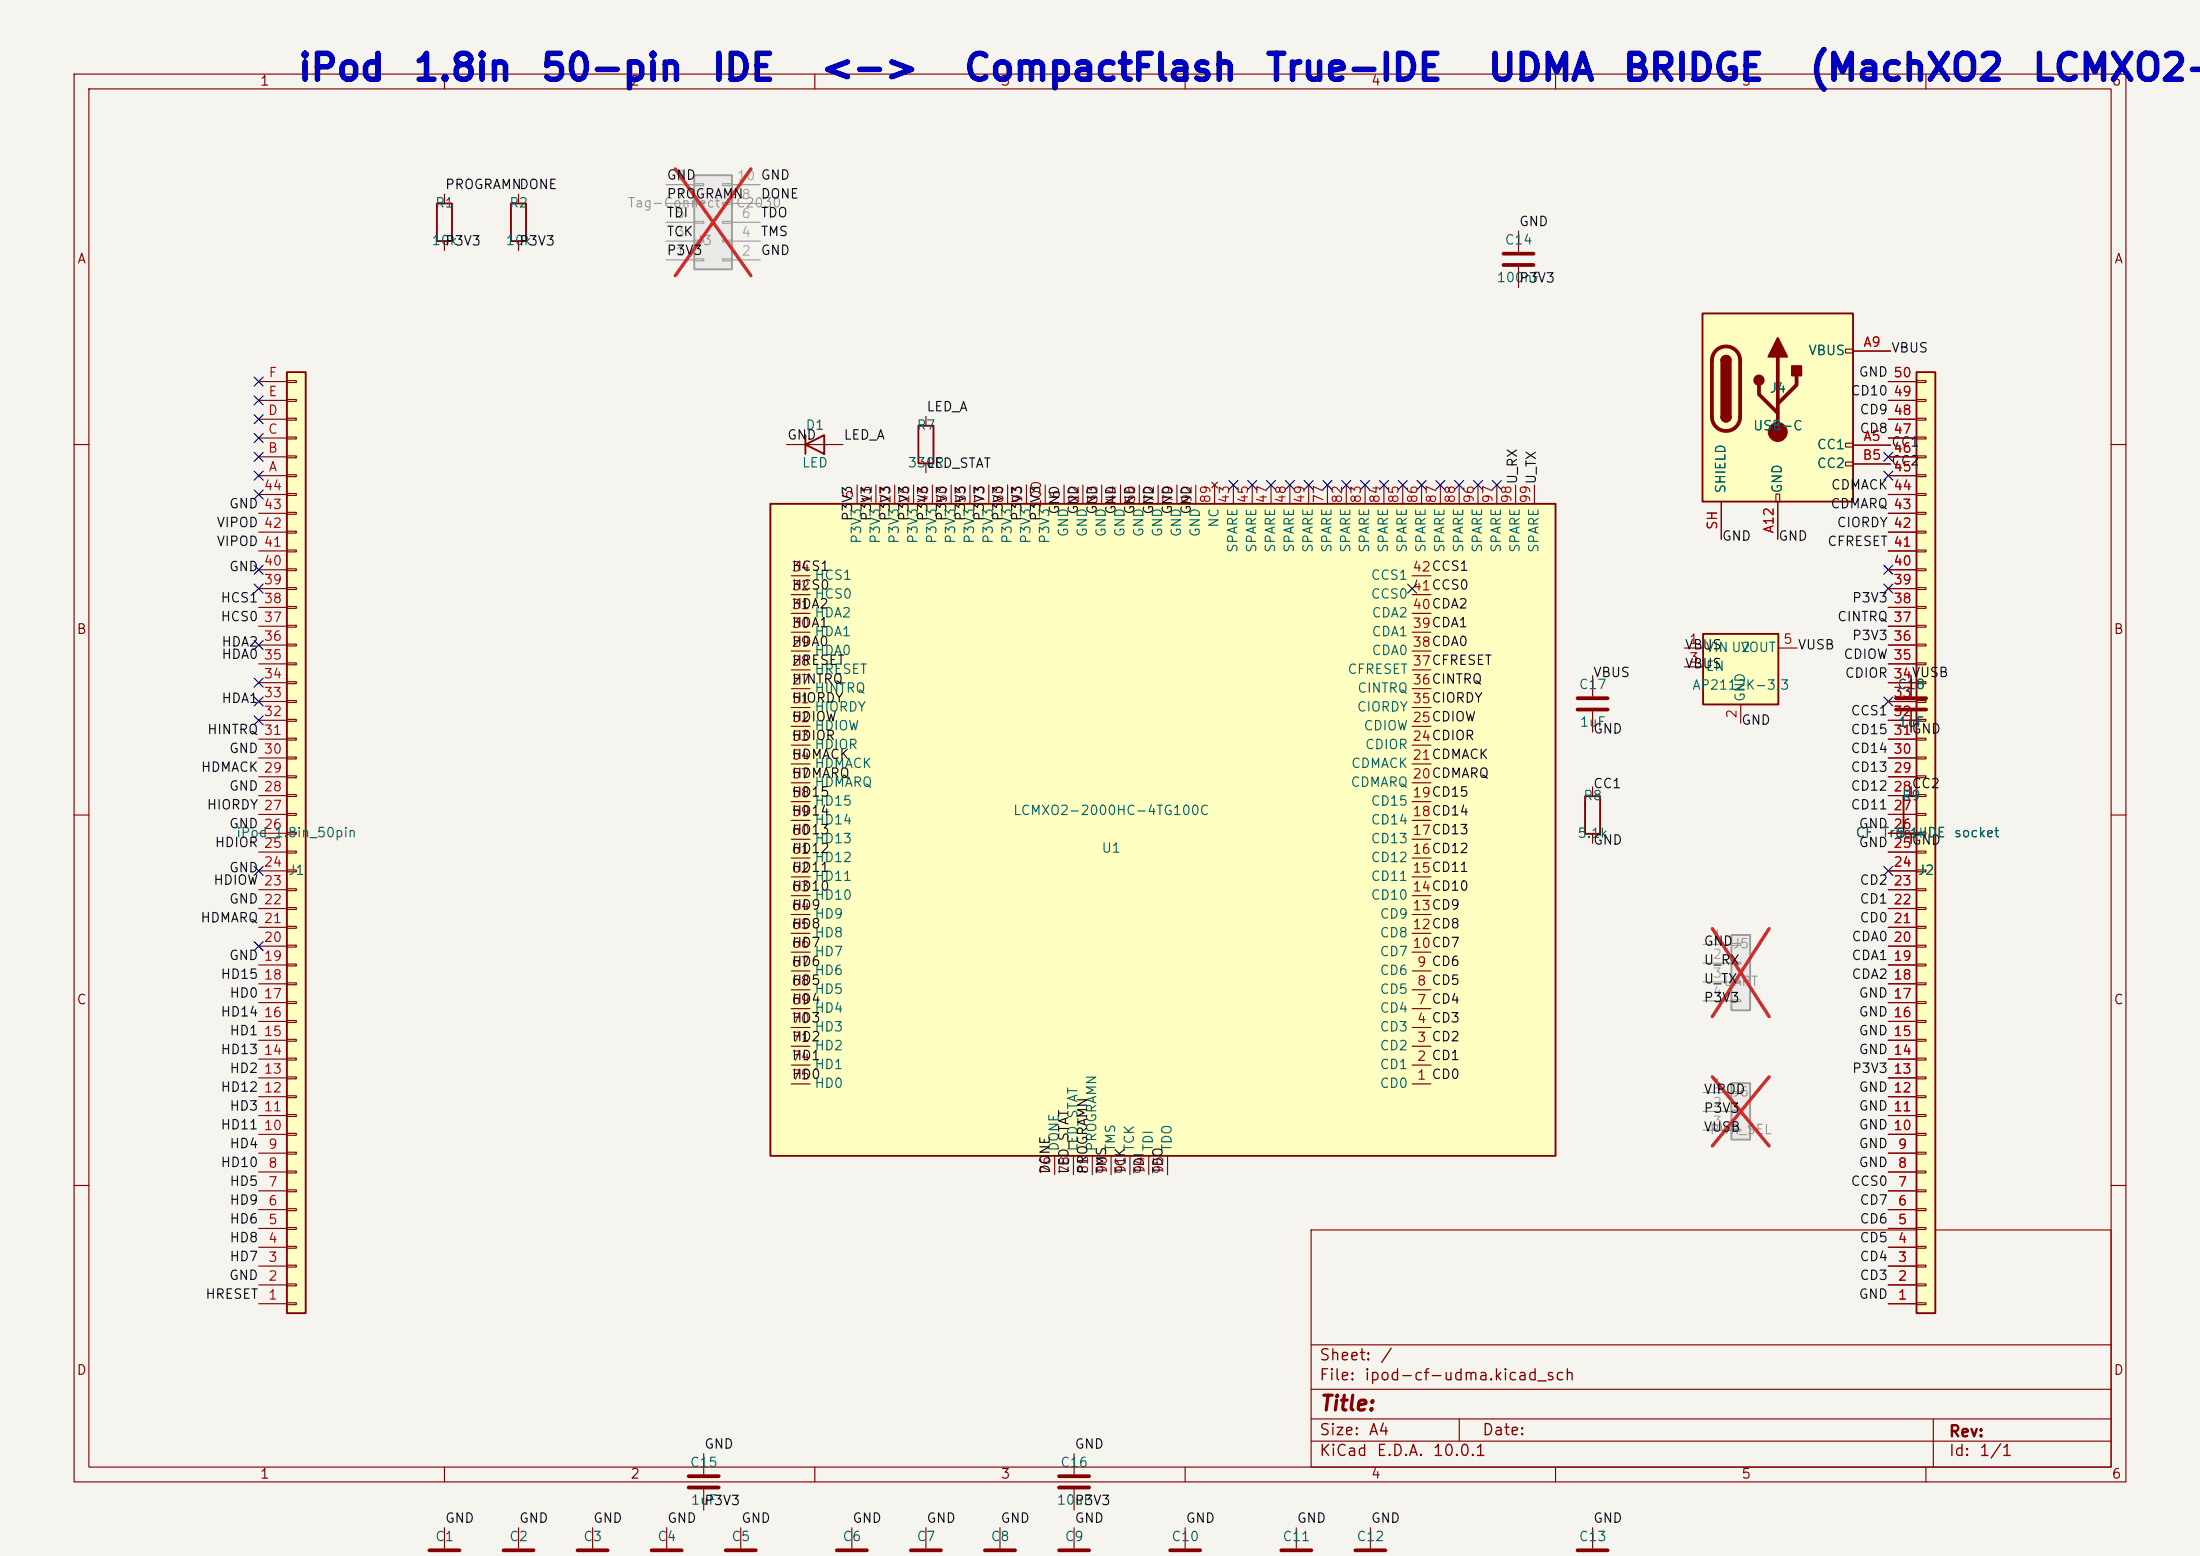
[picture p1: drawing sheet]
<svg xmlns="http://www.w3.org/2000/svg" width="297mm" height="210mm" viewBox="0 0 297 210" stroke-linecap="round" stroke-linejoin="round" font-family="sans-serif">
<path d="M0 0h297v210h-297z" fill="#f5f4ef" stroke="#f5f4ef" stroke-width=".14"/>
<g fill="none" stroke="#840000" stroke-width=".15">
<path d="M10 10h277v190h-277zM12 12h273v186h-273zM60 10v2M110 10v2M160 10v2M210 10v2M260 10v2M10 60h2M285 60h2M10 110h2M285 110h2M10 160h2"/>
<path d="M177 166h108v32h-108zM285 160h2M60 198v2M110 198v2M160 198v2M177 194.5h108M177 191.5h108M177 187.5h108M177 181.5h108M197 191.5v3M210 198v2M260 198v2"/>
<path d="M261 191.5v6.5"/>
</g>
<path d="M38.7 50.2h2.6v127h-2.6z" fill="#ffffc2"/>
<path d="M38.7 50.2h2.6v127h-2.6zM214 107.5h2v5h-2z" fill="none" stroke="#840000" stroke-width=".25"/>
<g fill="none" stroke="#840000" stroke-width=".15">
<path d="M205 31.2v2.8M205 36v2.8M34.9 59.1h3.8M34.9 56.6h3.8M34.9 54h3.8M34.9 51.5h3.8M38.7 59h1.3v.2h-1.3zM38.7 56.5h1.3v.2h-1.3zM38.7 53.9h1.3v.3h-1.3zM38.7 51.4h1.3v.2h-1.3zM34.9 79.4h3.8M34.9 76.9h3.8"/>
<path d="M34.9 74.4h3.8M34.9 71.8h3.8M34.9 69.3h3.8M34.9 66.7h3.8M34.9 64.2h3.8M34.9 61.7h3.8M38.7 79.3h1.3v.3h-1.3zM38.7 76.8h1.3v.2h-1.3zM38.7 74.2h1.3v.3h-1.3zM38.7 71.7h1.3v.2h-1.3zM38.7 69.2h1.3v.2h-1.3zM38.7 66.6h1.3v.3h-1.3z"/>
<path d="M38.7 64.1h1.3v.2h-1.3zM38.7 61.5h1.3v.3h-1.3zM34.9 99.8h3.8M34.9 97.2h3.8M34.9 94.7h3.8M34.9 92.1h3.8M34.9 89.6h3.8M34.9 87.1h3.8M34.9 84.5h3.8M34.9 82h3.8M38.7 99.6h1.3v.3h-1.3zM38.7 97.1h1.3v.2h-1.3z"/>
<path d="M38.7 94.6h1.3v.2h-1.3zM38.7 92h1.3v.3h-1.3zM38.7 89.5h1.3v.2h-1.3zM38.7 86.9h1.3v.3h-1.3zM38.7 84.4h1.3v.2h-1.3zM38.7 81.9h1.3v.2h-1.3zM34.9 117.5h3.8M34.9 115h3.8M34.9 112.5h3.8M34.9 109.9h3.8M34.9 107.4h3.8M34.9 104.8h3.8"/>
<path d="M34.9 102.3h3.8M38.7 120h1.3v.2h-1.3zM38.7 117.4h1.3v.3h-1.3zM38.7 114.9h1.3v.2h-1.3zM38.7 112.3h1.3v.3h-1.3zM38.7 109.8h1.3v.2h-1.3zM38.7 107.3h1.3v.2h-1.3zM38.7 104.7h1.3v.3h-1.3zM38.7 102.2h1.3v.2h-1.3zM215 106.2v1.3M215 112.5v1.3M34.9 137.9h3.8"/>
<path d="M34.9 135.3h3.8M34.9 132.8h3.8M34.9 130.2h3.8M34.9 127.7h3.8M34.9 125.2h3.8M34.9 122.6h3.8M34.9 120.1h3.8M38.7 137.7h1.3v.3h-1.3zM38.7 135.2h1.3v.2h-1.3zM38.7 132.7h1.3v.2h-1.3zM38.7 130.1h1.3v.3h-1.3zM38.7 127.6h1.3v.2h-1.3z"/>
<path d="M38.7 125h1.3v.3h-1.3zM38.7 122.5h1.3v.2h-1.3zM34.9 158.2h3.8M34.9 155.6h3.8M34.9 153.1h3.8M34.9 150.6h3.8M34.9 148h3.8M34.9 145.5h3.8M34.9 142.9h3.8M34.9 140.4h3.8M38.7 158.1h1.3v.2h-1.3zM38.7 155.5h1.3v.3h-1.3z"/>
<path d="M38.7 153h1.3v.2h-1.3zM38.7 150.4h1.3v.3h-1.3zM38.7 147.9h1.3v.2h-1.3zM38.7 145.4h1.3v.2h-1.3zM38.7 142.8h1.3v.3h-1.3zM38.7 140.3h1.3v.2h-1.3zM34.9 176h3.8M34.9 173.4h3.8M34.9 170.9h3.8M34.9 168.3h3.8M34.9 165.8h3.8M34.9 163.3h3.8"/>
<path d="M34.9 160.7h3.8M38.7 175.8h1.3v.3h-1.3zM38.7 173.3h1.3v.2h-1.3zM38.7 170.8h1.3v.2h-1.3zM38.7 168.2h1.3v.3h-1.3zM38.7 165.7h1.3v.2h-1.3zM38.7 163.1h1.3v.3h-1.3zM38.7 160.6h1.3v.2h-1.3zM135 206.2v2.8M145 206.2v2.8"/>
</g>
<path d="M203 34.2h4M203 35.8h4M133 209.2h4M143 209.2h4" fill="none" stroke="#840000" stroke-width=".51"/>
<path d="M229.8 42.3h20.4v25.4h-20.4z" fill="#ffffc2"/>
<path d="M249.1 47.1h1.1v.5h-1.1zM249.1 59.8h1.1v.5h-1.1zM250.2 47.4h5M232.4 67.7v5.1M239.7 66.7h.6v1h-.6zM240 67.7v5.1M249.1 62.4h1.1v.5h-1.1zM250.2 60.1h5M250.2 62.6h5" fill="none" stroke="#840000" stroke-width=".15"/>
<path d="M229.8 42.3h20.4v25.4h-20.4zM232.4 48.6a.64 .64 0 0 1 .6-.6 .64 .64 0 0 1 .7 .6M232.4 56.3a.64 .64 0 0 0 .6 .6 .64 .64 0 0 0 .7-.6" fill="none" stroke="#840000" stroke-width=".25"/>
<path d="M231.7 47.3a1.9 1.9 0 0 1 2-.4 1.9 1.9 0 0 1 1.2 1.7v7.7a1.91 1.91 0 0 1-1.9 1.9 1.91 1.91 0 0 1-1.9-1.9v-7.7a1.9 1.9 0 0 1 .6-1.3zM237.5 52v1.2l2.5 2.6M240 48.1v10.2M242.5 50.7v1.3l-2.5 2.5" fill="none" stroke="#840000" stroke-width=".51"/>
<g fill="#840000" stroke="#840000" stroke-width=".25">
<path d="M232.4 48.6h1.3v7.7h-1.3z"/>
<path d="M232.6 48.2a.63 .63 0 0 1 .7-.1 .63 .63 0 0 1 .4 .5h-1.3z"/>
<path d="M232.4 56.3h1.3a.64 .64 0 0 1-.7 .6 .64 .64 0 0 1-.6-.6z"/>
<path d="M240 45.6l1.3 2.5h-2.6z"/>
<path d="M241.9 49.4h1.3v1.3h-1.3z"/>
<circle cx="237.5" cy="51.3" r=".63"/>
</g>
<circle cx="240" cy="58.3" r="1.27" fill="#840000" stroke="#840000" stroke-width=".15"/>
<path d="M104 68h106v88h-106z" fill="#ffffc2"/>
<path d="M59 27.5h2v5h-2zM69 27.5h2v5h-2zM104 68h106v88h-106zM257 107.5h2v5h-2z" fill="none" stroke="#840000" stroke-width=".25"/>
<g fill="none" stroke="#840000" stroke-width=".15">
<path d="M60 26.2v1.3M60 32.5v1.3M70 26.2v1.3M70 32.5v1.3M106.8 77.7h2.6M115.7 65.5v2.5M118.2 65.5v2.5M120.8 65.5v2.5M123.3 65.5v2.5M125.9 65.5v2.5M128.4 65.5v2.5M130.9 65.5v2.5"/>
<path d="M133.5 65.5v2.5M136 65.5v2.5M138.6 65.5v2.5M141.1 65.5v2.5M143.6 65.5v2.5M146.2 65.5v2.5M148.7 65.5v2.5M151.3 65.5v2.5M153.8 65.5v2.5M156.3 65.5v2.5M158.9 65.5v2.5M161.4 65.5v2.5"/>
<path d="M163.6 65.1l.8 .7M164 65.5v2.5M164.4 65.1l-.8 .7M166.5 65.5v2.5M169 65.5v2.5M171.6 65.5v2.5M174.1 65.5v2.5M176.7 65.5v2.5M179.2 65.5v2.5M181.7 65.5v2.5M184.3 65.5v2.5M186.8 65.5v2.5"/>
<path d="M189.4 65.5v2.5M190.6 77.7h2.6M191.9 65.5v2.5M194.4 65.5v2.5M197 65.5v2.5M199.5 65.5v2.5M202.1 65.5v2.5M204.6 65.5v2.5M207.1 65.5v2.5M106.8 98h2.6M106.8 93h2.6M106.8 90.4h2.6"/>
<path d="M106.8 87.9h2.6M106.8 85.3h2.6M106.8 82.8h2.6M106.8 80.3h2.6M106.8 95.5h2.6M190.6 98h2.6M190.6 93h2.6M190.6 90.4h2.6M190.6 87.9h2.6M190.6 85.3h2.6M190.6 82.8h2.6M190.6 80.3h2.6"/>
<path d="M190.6 95.5h2.6M106.8 118.4h2.6M106.8 115.8h2.6M106.8 113.3h2.6M106.8 110.7h2.6M106.8 108.2h2.6M106.8 105.7h2.6M106.8 103.1h2.6M106.8 100.6h2.6M190.6 118.4h2.6M190.6 115.8h2.6M190.6 113.3h2.6"/>
<path d="M190.6 110.7h2.6M190.6 108.2h2.6M190.6 105.7h2.6M190.6 103.1h2.6M190.6 100.6h2.6M258 106.2v1.3M258 112.5v1.3M106.8 138.7h2.6M106.8 136.1h2.6M106.8 133.6h2.6M106.8 131.1h2.6M106.8 128.5h2.6"/>
<path d="M106.8 126h2.6M106.8 123.4h2.6M106.8 120.9h2.6M190.6 138.7h2.6M190.6 136.1h2.6M190.6 133.6h2.6M190.6 131.1h2.6M190.6 128.5h2.6M190.6 126h2.6M190.6 123.4h2.6M190.6 120.9h2.6M106.8 146.3h2.6"/>
<path d="M106.8 143.8h2.6M106.8 141.2h2.6M142.4 156v2.5M144.9 156v2.5M147.5 156v2.5M150 156v2.5M152.5 156v2.5M155.1 156v2.5M157.6 156v2.5M190.6 146.3h2.6M190.6 143.8h2.6M190.6 141.2h2.6"/>
<path d="M95 196.2v2.8M145 196.2v2.8M90 206.2v2.8M95 201v2.8M145 201v2.8"/>
</g>
<path d="M93 199.2h4M143 199.2h4M88 209.2h4M93 200.8h4M143 200.8h4" fill="none" stroke="#840000" stroke-width=".51"/>
<path d="M93.7 23.6h5.1v12.7h-5.1z" fill="#ebeae8"/>
<path d="M93.7 23.6h5.1v12.7h-5.1z" fill="none" stroke="#9c9b98" stroke-width=".25"/>
<g fill="none" stroke="#9c9b98" stroke-width=".15">
<path d="M89.9 35.1h3.8M89.9 32.5h3.8M89.9 30h3.8M89.9 27.5h3.8M89.9 24.9h3.8M93.7 35h1.3v.2h-1.3zM93.7 32.4h1.3v.3h-1.3zM93.7 29.9h1.3v.2h-1.3zM93.7 27.3h1.3v.3h-1.3zM93.7 24.8h1.3v.2h-1.3zM97.5 35h1.3v.2h-1.3zM97.5 32.4h1.3v.3h-1.3z"/>
<path d="M97.5 29.9h1.3v.2h-1.3zM97.5 27.3h1.3v.3h-1.3zM97.5 24.8h1.3v.2h-1.3zM98.8 35.1h3.8M98.8 32.5h3.8M98.8 30h3.8M98.8 27.5h3.8M98.8 24.9h3.8"/>
</g>
<path d="M91.2 22.8l10.2 14.4M101.4 22.8l-10.2 14.4" fill="none" stroke="#e12e31" stroke-width=".46"/>
<path d="M229.9 85.6h10.2v9.5h-10.2z" fill="#ffffc2"/>
<path d="M229.9 85.6h10.2v9.5h-10.2z" fill="none" stroke="#840000" stroke-width=".25"/>
<path d="M227.4 87.5h2.5M227.4 90h2.5M235 95.1v2.5M240.1 87.5h2.5" fill="none" stroke="#840000" stroke-width=".15"/>
<path d="M258.7 50.2h2.6v127h-2.6z" fill="#ffffc2"/>
<path d="M108.7 58.7v2.6M124 57.5h2v5h-2zM258.7 50.2h2.6v127h-2.6zM108.7 60l2.6-1.3v2.6z" fill="none" stroke="#840000" stroke-width=".25"/>
<g fill="none" stroke="#840000" stroke-width=".15">
<path d="M125 56.2v1.3M254.9 59.1h3.8M254.9 56.6h3.8M254.9 54h3.8M254.9 51.5h3.8M258.7 59h1.3v.2h-1.3zM258.7 56.5h1.3v.2h-1.3zM258.7 53.9h1.3v.3h-1.3zM258.7 51.4h1.3v.2h-1.3zM106.2 60h7.6M125 62.5v1.3M254.9 79.4h3.8"/>
<path d="M254.9 76.9h3.8M254.9 74.4h3.8M254.9 71.8h3.8M254.9 69.3h3.8M254.9 66.7h3.8M254.9 64.2h3.8M254.9 61.7h3.8M258.7 79.3h1.3v.3h-1.3zM258.7 76.8h1.3v.2h-1.3zM258.7 74.2h1.3v.3h-1.3zM258.7 71.7h1.3v.2h-1.3zM258.7 69.2h1.3v.2h-1.3z"/>
<path d="M258.7 66.6h1.3v.3h-1.3zM258.7 64.1h1.3v.2h-1.3zM258.7 61.5h1.3v.3h-1.3zM254.9 99.8h3.8M254.9 97.2h3.8M254.9 94.7h3.8M254.9 92.1h3.8M254.9 89.6h3.8M254.9 87.1h3.8M254.9 84.5h3.8M254.9 82h3.8M258 91.2v2.8"/>
<path d="M258 96v2.8M258.7 99.6h1.3v.3h-1.3zM258.7 97.1h1.3v.2h-1.3zM258.7 94.6h1.3v.2h-1.3zM258.7 92h1.3v.3h-1.3zM258.7 89.5h1.3v.2h-1.3zM258.7 86.9h1.3v.3h-1.3zM258.7 84.4h1.3v.2h-1.3zM258.7 81.9h1.3v.2h-1.3zM254.9 117.5h3.8M254.9 115h3.8M254.9 112.5h3.8"/>
<path d="M254.9 109.9h3.8M254.9 107.4h3.8M254.9 104.8h3.8M254.9 102.3h3.8M258.7 120h1.3v.2h-1.3zM258.7 117.4h1.3v.3h-1.3zM258.7 114.9h1.3v.2h-1.3zM258.7 112.3h1.3v.3h-1.3zM258.7 109.8h1.3v.2h-1.3zM258.7 107.3h1.3v.2h-1.3zM258.7 104.7h1.3v.3h-1.3zM258.7 102.2h1.3v.2h-1.3z"/>
<path d="M254.9 137.9h3.8M254.9 135.3h3.8M254.9 132.8h3.8M254.9 130.2h3.8M254.9 127.7h3.8M254.9 125.2h3.8M254.9 122.6h3.8M254.9 120.1h3.8M258.7 137.7h1.3v.3h-1.3zM258.7 135.2h1.3v.2h-1.3zM258.7 132.7h1.3v.2h-1.3zM258.7 130.1h1.3v.3h-1.3z"/>
<path d="M258.7 127.6h1.3v.2h-1.3zM258.7 125h1.3v.3h-1.3zM258.7 122.5h1.3v.2h-1.3zM254.9 158.2h3.8M254.9 155.6h3.8M254.9 153.1h3.8M254.9 150.6h3.8M254.9 148h3.8M254.9 145.5h3.8M254.9 142.9h3.8M254.9 140.4h3.8M258.7 158.1h1.3v.2h-1.3z"/>
<path d="M258.7 155.5h1.3v.3h-1.3zM258.7 153h1.3v.2h-1.3zM258.7 150.4h1.3v.3h-1.3zM258.7 147.9h1.3v.2h-1.3zM258.7 145.4h1.3v.2h-1.3zM258.7 142.8h1.3v.3h-1.3zM258.7 140.3h1.3v.2h-1.3zM254.9 176h3.8M254.9 173.4h3.8M254.9 170.9h3.8M254.9 168.3h3.8M254.9 165.8h3.8"/>
<path d="M254.9 163.3h3.8M254.9 160.7h3.8M258.7 175.8h1.3v.3h-1.3zM258.7 173.3h1.3v.2h-1.3zM258.7 170.8h1.3v.2h-1.3zM258.7 168.2h1.3v.3h-1.3zM258.7 165.7h1.3v.2h-1.3zM258.7 163.1h1.3v.3h-1.3zM258.7 160.6h1.3v.2h-1.3zM60 206.2v2.8M70 206.2v2.8M80 206.2v2.8"/>
<path d="M100 206.2v2.8M115 206.2v2.8M125 206.2v2.8M185 206.2v2.8M215 206.2v2.8"/>
</g>
<path d="M256 94.2h4M256 95.8h4M58 209.2h4M68 209.2h4M78 209.2h4M98 209.2h4M113 209.2h4M123 209.2h4M183 209.2h4M213 209.2h4" fill="none" stroke="#840000" stroke-width=".51"/>
<path d="M233.7 146.2h2.6v7.6h-2.6z" fill="#ebeae8"/>
<path d="M233.7 146.2h2.6v7.6h-2.6z" fill="none" stroke="#9c9b98" stroke-width=".25"/>
<path d="M229.9 147.5h3.8M229.9 150h3.8M229.9 152.5h3.8M233.7 147.3h1.3v.3h-1.3zM233.7 149.9h1.3v.2h-1.3zM233.7 152.4h1.3v.3h-1.3z" fill="none" stroke="#9c9b98" stroke-width=".15"/>
<path d="M231.2 145.3l7.6 9.4M238.8 145.3l-7.6 9.4" fill="none" stroke="#e12e31" stroke-width=".46"/>
<path d="M213 94.2h4M213 95.8h4M158 209.2h4M173 209.2h4" fill="none" stroke="#840000" stroke-width=".51"/>
<path d="M215 91.2v2.8M215 96v2.8M160 206.2v2.8M175 206.2v2.8" fill="none" stroke="#840000" stroke-width=".15"/>
<path d="M233.7 126.2h2.6v10.2h-2.6z" fill="#ebeae8"/>
<path d="M233.7 126.2h2.6v10.2h-2.6z" fill="none" stroke="#9c9b98" stroke-width=".25"/>
<path d="M229.9 127.5h3.8M229.9 130h3.8M229.9 132.5h3.8M229.9 135.1h3.8M233.7 127.3h1.3v.3h-1.3zM233.7 129.9h1.3v.2h-1.3zM233.7 132.4h1.3v.3h-1.3zM233.7 135h1.3v.2h-1.3z" fill="none" stroke="#9c9b98" stroke-width=".15"/>
<path d="M231.2 125.3l7.6 11.9M238.8 125.3l-7.6 11.9" fill="none" stroke="#e12e31" stroke-width=".46"/>
<g fill="none" stroke="#000084" stroke-width=".15">
<path d="M34.3 50.9l1.2 1.2M34.3 53.4l1.2 1.2M34.3 56l1.2 1.2M34.3 58.5l1.2 1.2M35.5 50.9l-1.2 1.2M35.5 53.4l-1.2 1.2M35.5 56l-1.2 1.2M35.5 58.5l-1.2 1.2M34.3 61.1l1.2 1.2M34.3 66.1l1.2 1.2M34.3 63.6l1.2 1.2M34.3 76.3l1.2 1.2"/>
<path d="M34.3 78.8l1.2 1.2M35.5 61.1l-1.2 1.2M35.5 66.1l-1.2 1.2M35.5 63.6l-1.2 1.2M35.5 76.3l-1.2 1.2M35.5 78.8l-1.2 1.2M165.9 64.9l1.2 1.2M167.1 64.9l-1.2 1.2M168.4 64.9l1.3 1.2M169.7 64.9l-1.3 1.2M171 64.9l1.2 1.2M172.2 64.9l-1.2 1.2"/>
<path d="M173.5 64.9l1.2 1.2M174.7 64.9l-1.2 1.2M176.1 64.9l1.2 1.2M177.3 64.9l-1.2 1.2M178.6 64.9l1.2 1.2M179.8 64.9l-1.2 1.2M181.1 64.9l1.3 1.2M182.4 64.9l-1.3 1.2M183.7 64.9l1.2 1.2M184.9 64.9l-1.2 1.2M186.2 64.9l1.2 1.2M187.4 64.9l-1.2 1.2"/>
<path d="M188.8 64.9l1.2 1.2M190 64.9l-1.2 1.2M190 78.8l1.2 1.2M191.2 78.8l-1.2 1.2M191.3 64.9l1.2 1.2M192.5 64.9l-1.2 1.2M193.8 64.9l1.3 1.2M195.1 64.9l-1.3 1.2M196.4 64.9l1.2 1.2M197.6 64.9l-1.2 1.2M198.9 64.9l1.2 1.2M200.1 64.9l-1.2 1.2"/>
<path d="M201.5 64.9l1.2 1.2M202.7 64.9l-1.2 1.2M254.3 61.1l1.2 1.2M254.3 63.6l1.2 1.2M254.3 76.3l1.2 1.2M254.3 78.8l1.2 1.2M255.5 61.1l-1.2 1.2M255.5 63.6l-1.2 1.2M255.5 76.3l-1.2 1.2M255.5 78.8l-1.2 1.2M34.3 91.5l1.2 1.2M34.3 96.6l1.2 1.2"/>
<path d="M34.3 86.5l1.2 1.2M34.3 94.1l1.2 1.2M35.5 91.5l-1.2 1.2M35.5 96.6l-1.2 1.2M35.5 86.5l-1.2 1.2M35.5 94.1l-1.2 1.2M254.3 94.1l1.2 1.2M255.5 94.1l-1.2 1.2M34.3 116.9l1.2 1.2M35.5 116.9l-1.2 1.2M254.3 116.9l1.2 1.2M255.5 116.9l-1.2 1.2"/>
<path d="M34.3 127.1l1.2 1.2M35.5 127.1l-1.2 1.2"/>
</g>
<g fill="none" stroke="#840000" stroke-width=".15">
<path d="M250.2 47.4h5M254.9 59.1h3.8M254.9 56.6h3.8M254.9 54h3.8M254.9 51.5h3.8M232.4 67.7v5.1M240 67.7v5.1M250.2 60.1h5M250.2 62.6h5M254.9 79.4h3.8M254.9 76.9h3.8M254.9 74.4h3.8"/>
<path d="M254.9 71.8h3.8M254.9 69.3h3.8M254.9 66.7h3.8M254.9 64.2h3.8M254.9 61.7h3.8M254.9 99.8h3.8M254.9 97.2h3.8M254.9 94.7h3.8M254.9 92.1h3.8M254.9 89.6h3.8M254.9 87.1h3.8M254.9 84.5h3.8"/>
<path d="M254.9 82h3.8M258 91.2v2.8M258 96v2.8M254.9 117.5h3.8M254.9 115h3.8M254.9 112.5h3.8M254.9 109.9h3.8M254.9 107.4h3.8M254.9 104.8h3.8M254.9 102.3h3.8M258 106.2v1.3M258 112.5v1.3"/>
<path d="M254.9 137.9h3.8M254.9 135.3h3.8M254.9 132.8h3.8M254.9 130.2h3.8M254.9 127.7h3.8M254.9 125.2h3.8M254.9 122.6h3.8M254.9 120.1h3.8M254.9 158.2h3.8M254.9 155.6h3.8M254.9 153.1h3.8M254.9 150.6h3.8"/>
<path d="M254.9 148h3.8M254.9 145.5h3.8M254.9 142.9h3.8M254.9 140.4h3.8M254.9 176h3.8M254.9 173.4h3.8M254.9 170.9h3.8M254.9 168.3h3.8M254.9 165.8h3.8M254.9 163.3h3.8M254.9 160.7h3.8"/>
</g>
<g font-size="3.5" fill="#0000c2">
<text x="40" y="11.8">iPod</text>
<text x="55.6" y="11.8">1.8in</text>
<text x="72.8" y="11.8">50-pin</text>
<text x="95.9" y="11.8">IDE</text>
<text x="110.6" y="11.8">&lt;-&gt;</text>
<text x="129.9" y="11.8">CompactFlash</text>
<text x="170.6" y="11.8">True-IDE</text>
<text x="200.7" y="11.8">UDMA</text>
<text x="218.9" y="11.8">BRIDGE</text>
<text x="244.1" y="11.8">(MachXO2</text>
<text x="274.1" y="11.8">LCMXO2-</text>
</g>
<text font-size="2" fill="#840000" x="178" y="190.9">Title:</text>
<g font-size="1.5" fill="#840000">
<text x="178" y="184">Sheet:</text>
<text x="186.2" y="184">/</text>
<text x="178" y="186.7">File:</text>
<text x="184.1" y="186.7">ipod-cf-udma.kicad_sch</text>
<text x="178" y="196.9">KiCad</text>
<text x="178" y="194.1">Size:</text>
<text x="184.7" y="194.1">A4</text>
<text x="185.7" y="196.9">E.D.A.</text>
<text x="193.3" y="196.9">10.0.1</text>
<text x="200" y="194.1">Date:</text>
<text x="263" y="194.3">Rev:</text>
<text x="263" y="196.9">Id:</text>
<text x="267.1" y="196.9">1/1</text>
</g>
<g font-size="1.3" fill="#840000">
<text x="35" y="11.9">1</text>
<text x="85" y="11.9">2</text>
<text x="135" y="11.9">3</text>
<text x="185" y="11.9">4</text>
<text x="235" y="11.9">5</text>
<text x="285" y="11.9">6</text>
<text x="10.3" y="35.9">A</text>
<text x="285.3" y="35.9">A</text>
<text x="10.3" y="85.9">B</text>
<text x="285.3" y="85.9">B</text>
<text x="10.3" y="135.9">C</text>
<text x="285.3" y="135.9">C</text>
<text x="10.3" y="185.9">D</text>
<text x="285.3" y="185.9">D</text>
<text x="35" y="199.9">1</text>
<text x="85" y="199.9">2</text>
<text x="135" y="199.9">3</text>
<text x="185" y="199.9">4</text>
<text x="235" y="199.9">5</text>
<text x="285" y="199.9">6</text>
</g>
<g font-size="1.3" fill="#006464">
<text x="58.7" y="28.3">R1</text>
<text x="68.7" y="28.3">R2</text>
<text x="58.2" y="33.4">10k</text>
<text x="68.2" y="33.4">10k</text>
<text x="203.1" y="33.3">C14</text>
<text x="202" y="38.4">100nF</text>
<text x="238.8" y="53.3">J4</text>
<text x="244" y="48.2">VBUS</text>
<text x="108.7" y="58.3">D1</text>
<text x="123.7" y="58.3">R7</text>
<text x="236.6" y="58.4">USB-C</text>
<text x="108.2" y="63.4">LED</text>
<text x="122.4" y="63.4">330R</text>
<text x="245.2" y="60.9">CC1</text>
<text x="245.2" y="63.5">CC2</text>
<text x="164.8" y="71.3" transform="rotate(-90 164.8 71.3)">NC</text>
<text x="233.2" y="66.7" transform="rotate(-90 233.2 66.7)">SHIELD</text>
<text x="240.9" y="66.7" transform="rotate(-90 240.9 66.7)">GND</text>
<text x="116.6" y="73.5" transform="rotate(-90 116.6 73.5)">P3V3</text>
<text x="119.1" y="73.5" transform="rotate(-90 119.1 73.5)">P3V3</text>
<text x="121.7" y="73.5" transform="rotate(-90 121.7 73.5)">P3V3</text>
<text x="124.2" y="73.5" transform="rotate(-90 124.2 73.5)">P3V3</text>
<text x="126.7" y="73.5" transform="rotate(-90 126.7 73.5)">P3V3</text>
<text x="129.3" y="73.5" transform="rotate(-90 129.3 73.5)">P3V3</text>
<text x="131.8" y="73.5" transform="rotate(-90 131.8 73.5)">P3V3</text>
<text x="134.4" y="73.5" transform="rotate(-90 134.4 73.5)">P3V3</text>
<text x="136.9" y="73.5" transform="rotate(-90 136.9 73.5)">P3V3</text>
<text x="139.4" y="73.5" transform="rotate(-90 139.4 73.5)">P3V3</text>
<text x="142" y="73.5" transform="rotate(-90 142 73.5)">P3V3</text>
<text x="144.5" y="72.6" transform="rotate(-90 144.5 72.6)">GND</text>
<text x="147.1" y="72.6" transform="rotate(-90 147.1 72.6)">GND</text>
<text x="149.6" y="72.6" transform="rotate(-90 149.6 72.6)">GND</text>
<text x="152.1" y="72.6" transform="rotate(-90 152.1 72.6)">GND</text>
<text x="154.7" y="72.6" transform="rotate(-90 154.7 72.6)">GND</text>
<text x="157.2" y="72.6" transform="rotate(-90 157.2 72.6)">GND</text>
<text x="159.8" y="72.6" transform="rotate(-90 159.8 72.6)">GND</text>
<text x="162.3" y="72.6" transform="rotate(-90 162.3 72.6)">GND</text>
<text x="167.4" y="74.7" transform="rotate(-90 167.4 74.7)">SPARE</text>
<text x="169.9" y="74.7" transform="rotate(-90 169.9 74.7)">SPARE</text>
<text x="172.5" y="74.7" transform="rotate(-90 172.5 74.7)">SPARE</text>
<text x="175" y="74.7" transform="rotate(-90 175 74.7)">SPARE</text>
<text x="177.5" y="74.7" transform="rotate(-90 177.5 74.7)">SPARE</text>
<text x="180.1" y="74.7" transform="rotate(-90 180.1 74.7)">SPARE</text>
<text x="182.6" y="74.7" transform="rotate(-90 182.6 74.7)">SPARE</text>
<text x="185.2" y="74.7" transform="rotate(-90 185.2 74.7)">SPARE</text>
<text x="187.7" y="74.7" transform="rotate(-90 187.7 74.7)">SPARE</text>
<text x="190.2" y="74.7" transform="rotate(-90 190.2 74.7)">SPARE</text>
<text x="192.8" y="74.7" transform="rotate(-90 192.8 74.7)">SPARE</text>
<text x="195.3" y="74.7" transform="rotate(-90 195.3 74.7)">SPARE</text>
<text x="197.9" y="74.7" transform="rotate(-90 197.9 74.7)">SPARE</text>
<text x="200.4" y="74.7" transform="rotate(-90 200.4 74.7)">SPARE</text>
<text x="202.9" y="74.7" transform="rotate(-90 202.9 74.7)">SPARE</text>
<text x="205.5" y="74.7" transform="rotate(-90 205.5 74.7)">SPARE</text>
<text x="208" y="74.7" transform="rotate(-90 208 74.7)">SPARE</text>
<text x="109.9" y="83.7">HDA2</text>
<text x="109.9" y="81.1">HCS0</text>
<text x="109.9" y="78.6">HCS1</text>
<text x="185" y="81.1">CCS0</text>
<text x="185" y="78.6">CCS1</text>
<text x="185.1" y="83.7">CDA2</text>
<text x="109.9" y="88.7">HDA0</text>
<text x="109.9" y="86.2">HDA1</text>
<text x="185.1" y="88.7">CDA0</text>
<text x="185.1" y="86.2">CDA1</text>
<text x="230.2" y="88.3">VIN U2</text>
<text x="234.9" y="88.3">VOUT</text>
<text x="109.9" y="93.8">HINTRQ</text>
<text x="109.9" y="91.3">HRESET</text>
<text x="181.8" y="91.3">CFRESET</text>
<text x="183.2" y="93.8">CINTRQ</text>
<text x="213.1" y="93.3">C17</text>
<text x="228.4" y="93.4">AP2112K-3.3</text>
<text x="230.2" y="90.9">EN</text>
<text x="235.9" y="94.8" transform="rotate(-90 235.9 94.8)">GND</text>
<text x="256.1" y="93.3">C18</text>
<text x="109.9" y="96.4">HIORDY</text>
<text x="109.9" y="98.9">HDIOW</text>
<text x="109.9" y="101.4">HDIOR</text>
<text x="183.1" y="96.4">CIORDY</text>
<text x="184" y="98.9">CDIOW</text>
<text x="184.2" y="101.4">CDIOR</text>
<text x="213.2" y="98.4">1uF</text>
<text x="256.2" y="98.4">1uF</text>
<text x="109.9" y="104">HDMACK</text>
<text x="109.9" y="106.5">HDMARQ</text>
<text x="182.2" y="106.5">CDMARQ</text>
<text x="182.3" y="104">CDMACK</text>
<text x="31.8" y="113.3">iPod_1.8in_50pin</text>
<text x="109.9" y="109.1">HD15</text>
<text x="109.9" y="111.6">HD14</text>
<text x="136.7" y="110.3">LCMXO2-2000HC-4TG100C</text>
<text x="185" y="111.6">CD14</text>
<text x="185" y="109.1">CD15</text>
<text x="212.9" y="113.4">5.1k</text>
<text x="213.7" y="108.3">R8</text>
<text x="250.4" y="113.3">CF</text>
<text x="253.9" y="113.3">True-IDE</text>
<text x="255.9" y="113.4">5.1k</text>
<text x="256.7" y="108.3">R9</text>
<text x="263.7" y="113.3">socket</text>
<text x="38.8" y="118.4">J1</text>
<text x="109.9" y="114.1">HD13</text>
<text x="109.9" y="116.7">HD12</text>
<text x="109.9" y="119.2">HD11</text>
<text x="148.6" y="115.4">U1</text>
<text x="185" y="119.2">CD11</text>
<text x="185" y="116.7">CD12</text>
<text x="185" y="114.1">CD13</text>
<text x="258.8" y="118.4">J2</text>
<text x="109.9" y="121.8">HD10</text>
<text x="109.9" y="124.3">HD9</text>
<text x="185" y="121.8">CD10</text>
<text x="186.2" y="124.3">CD9</text>
<text x="109.9" y="126.8">HD8</text>
<text x="109.9" y="129.4">HD7</text>
<text x="109.9" y="131.9">HD6</text>
<text x="186.2" y="131.9">CD6</text>
<text x="186.2" y="129.4">CD7</text>
<text x="186.2" y="126.8">CD8</text>
<text x="109.9" y="134.5">HD5</text>
<text x="109.9" y="137">HD4</text>
<text x="186.2" y="137">CD4</text>
<text x="186.2" y="134.5">CD5</text>
<text x="109.9" y="139.5">HD3</text>
<text x="109.9" y="142.1">HD2</text>
<text x="186.2" y="142.1">CD2</text>
<text x="186.2" y="139.5">CD3</text>
<text x="109.9" y="144.6">HD1</text>
<text x="109.9" y="147.2">HD0</text>
<text x="186.2" y="147.2">CD0</text>
<text x="186.2" y="144.6">CD1</text>
<text x="143.2" y="155.5" transform="rotate(-90 143.2 155.5)">DONE</text>
<text x="145.8" y="155.5" transform="rotate(-90 145.8 155.5)">LED_STAT</text>
<text x="148.3" y="155.5" transform="rotate(-90 148.3 155.5)">PROGRAMN</text>
<text x="150.9" y="155.5" transform="rotate(-90 150.9 155.5)">TMS</text>
<text x="153.4" y="155.5" transform="rotate(-90 153.4 155.5)">TCK</text>
<text x="155.9" y="155.5" transform="rotate(-90 155.9 155.5)">TDI</text>
<text x="158.5" y="155.5" transform="rotate(-90 158.5 155.5)">TDO</text>
<text x="93.1" y="198.3">C15</text>
<text x="93.2" y="203.4">1uF</text>
<text x="142.6" y="203.4">10uF</text>
<text x="143.1" y="198.3">C16</text>
<text x="58.7" y="208.3">C1</text>
<text x="68.7" y="208.3">C2</text>
<text x="78.7" y="208.3">C3</text>
<text x="88.7" y="208.3">C4</text>
<text x="98.7" y="208.3">C5</text>
<text x="113.7" y="208.3">C6</text>
<text x="123.7" y="208.3">C7</text>
<text x="133.7" y="208.3">C8</text>
<text x="143.7" y="208.3">C9</text>
<text x="158.1" y="208.3">C10</text>
<text x="173.1" y="208.3">C11</text>
<text x="183.1" y="208.3">C12</text>
<text x="213.1" y="208.3">C13</text>
</g>
<g font-size="1.3" fill="#0f0f0f">
<text x="60" y="25.8">PROGRAMNDONE</text>
<text x="89.9" y="24.6">GND</text>
<text x="89.9" y="27.1">PROGRAMN8</text>
<text x="89.9" y="29.7">TDI</text>
<text x="102.6" y="27.1">DONE</text>
<text x="102.6" y="29.7">TDO</text>
<text x="60" y="33.5">P3V3</text>
<text x="70" y="33.5">P3V3</text>
<text x="89.9" y="32.2">TCK</text>
<text x="89.9" y="34.7">P3V3</text>
<text x="102.6" y="34.7">GND</text>
<text x="102.6" y="32.2">TMS</text>
<text x="205" y="30.8">GND</text>
<text x="205" y="38.5">P3V3</text>
<text x="255.2" y="47.9">VBUS</text>
<text x="249.8" y="53.7">CD10</text>
<text x="250.8" y="51.2">GND 50</text>
<text x="106.2" y="59.7">GND</text>
<text x="113.8" y="59.7">LED_A</text>
<text x="125" y="55.8">LED_A</text>
<text x="251" y="58.8">CD8</text>
<text x="251" y="56.2">CD9</text>
<text x="125" y="63.5">LED_STAT</text>
<text x="205.1" y="65.5" transform="rotate(-90 205.1 65.5)">U_RX</text>
<text x="207.7" y="65.5" transform="rotate(-90 207.7 65.5)">U_TX</text>
<text x="255.2" y="63.1">CC2</text>
<text x="255.2" y="60.6">CC1</text>
<text x="29.2" y="71.5">VIPOD 42</text>
<text x="30.8" y="68.9">GND 43</text>
<text x="115.4" y="70.4" transform="rotate(-90 115.4 70.4)">P3V3</text>
<text x="117.9" y="70.4" transform="rotate(-90 117.9 70.4)">P3V3</text>
<text x="120.4" y="70.4" transform="rotate(-90 120.4 70.4)">P3V3</text>
<text x="123" y="70.4" transform="rotate(-90 123 70.4)">P3V3</text>
<text x="125.5" y="70.4" transform="rotate(-90 125.5 70.4)">P3V3</text>
<text x="128.1" y="70.4" transform="rotate(-90 128.1 70.4)">P3V3</text>
<text x="130.6" y="70.4" transform="rotate(-90 130.6 70.4)">P3V3</text>
<text x="133.1" y="70.4" transform="rotate(-90 133.1 70.4)">P3V3</text>
<text x="135.7" y="70.4" transform="rotate(-90 135.7 70.4)">P3V3</text>
<text x="138.2" y="70.4" transform="rotate(-90 138.2 70.4)">P3V3</text>
<text x="140.8" y="70.4" transform="rotate(-90 140.8 70.4)">P3V3</text>
<text x="143.3" y="69.5" transform="rotate(-90 143.3 69.5)">GND</text>
<text x="145.8" y="69.5" transform="rotate(-90 145.8 69.5)">GND</text>
<text x="148.4" y="69.5" transform="rotate(-90 148.4 69.5)">GND</text>
<text x="150.9" y="69.5" transform="rotate(-90 150.9 69.5)">GND</text>
<text x="153.5" y="69.5" transform="rotate(-90 153.5 69.5)">GND</text>
<text x="156" y="69.5" transform="rotate(-90 156 69.5)">GND</text>
<text x="158.5" y="69.5" transform="rotate(-90 158.5 69.5)">GND</text>
<text x="161.1" y="69.5" transform="rotate(-90 161.1 69.5)">GND</text>
<text x="247" y="68.9">CDMARQ 43</text>
<text x="247.1" y="66.4">CDMACK 44</text>
<text x="247.9" y="71.5">CIORDY 42</text>
<text x="29.2" y="74">VIPOD 41</text>
<text x="30.8" y="77.4">GND</text>
<text x="106.8" y="77.4">HCS1</text>
<text x="232.4" y="73.3">GND</text>
<text x="240" y="73.3">GND</text>
<text x="246.6" y="74">CFRESET 41</text>
<text x="29.7" y="81.6">HCS1</text>
<text x="106.8" y="82.4">HDA2</text>
<text x="106.8" y="79.9">HCS0</text>
<text x="249.9" y="81.6">P3V3</text>
<text x="29.7" y="84.2">HCS0</text>
<text x="29.8" y="89.3">HDA0</text>
<text x="29.8" y="87.6">HDA2</text>
<text x="106.8" y="87.5">HDA0</text>
<text x="106.8" y="85">HDA1</text>
<text x="227.4" y="88">VBUS</text>
<text x="242.6" y="88">VUSB</text>
<text x="247.9" y="84.2">CINTRQ 37</text>
<text x="248.8" y="89.3">CDIOW 35</text>
<text x="249.9" y="86.7">P3V3</text>
<text x="29.8" y="95.2">HDA1</text>
<text x="106.8" y="92.6">HINTRQ</text>
<text x="106.8" y="90.1">HRESET</text>
<text x="106.8" y="95.1">HIORDY</text>
<text x="215" y="91.7">VBUS</text>
<text x="227.4" y="90.5">VBUS</text>
<text x="249" y="91.8">CDIOR 34VUSB</text>
<text x="27.9" y="99.4">HINTRQ 31</text>
<text x="30.8" y="102">GND 30</text>
<text x="106.8" y="100.2">HDIOR</text>
<text x="106.8" y="97.7">HDIOW</text>
<text x="215" y="99.3">GND</text>
<text x="235" y="98.1">GND</text>
<text x="249.8" y="99.4">CD15</text>
<text x="249.8" y="96.9">CCS1</text>
<text x="249.8" y="102">CD14</text>
<text x="27" y="104.5">HDMACK 29</text>
<text x="30.8" y="107">GND 28</text>
<text x="106.8" y="107.8">HD15</text>
<text x="106.8" y="105.3">HDMARQ</text>
<text x="106.8" y="102.8">HDMACK</text>
<text x="215" y="106.7">CC1</text>
<text x="249.8" y="107">CD12</text>
<text x="249.8" y="104.5">CD13</text>
<text x="258" y="106.7">CC2</text>
<text x="27.8" y="109.6">HIORDY 27</text>
<text x="30.8" y="112.1">GND 26</text>
<text x="106.8" y="110.4">HD14</text>
<text x="106.8" y="112.9">HD13</text>
<text x="249.8" y="109.6">CD11</text>
<text x="250.8" y="112.1">GND 26</text>
<text x="28.7" y="119.7">HDIOW 23</text>
<text x="28.9" y="114.7">HDIOR 25</text>
<text x="30.8" y="118.1">GND</text>
<text x="106.8" y="118">HD11</text>
<text x="106.8" y="115.5">HD12</text>
<text x="215" y="114.3">GND</text>
<text x="250.8" y="114.7">GND 25</text>
<text x="251" y="119.7">CD2</text>
<text x="258" y="114.3">GND</text>
<text x="27" y="124.8">HDMARQ 21</text>
<text x="30.8" y="122.3">GND 22</text>
<text x="106.8" y="120.5">HD10</text>
<text x="106.8" y="125.6">HD8</text>
<text x="106.8" y="123.1">HD9</text>
<text x="251" y="124.8">CD0</text>
<text x="251" y="122.3">CD1</text>
<text x="30.8" y="129.9">GND 19</text>
<text x="106.8" y="130.7">HD6</text>
<text x="106.8" y="128.2">HD7</text>
<text x="229.9" y="128">GND</text>
<text x="229.9" y="130.5">U_RX</text>
<text x="249.9" y="127.4">CDA0</text>
<text x="249.9" y="129.9">CDA1</text>
<text x="29.7" y="137.5">HD14</text>
<text x="29.7" y="132.4">HD15</text>
<text x="30.9" y="135">HD0</text>
<text x="106.8" y="135.8">HD4</text>
<text x="106.8" y="133.2">HD5</text>
<text x="229.9" y="135.6">P3V3</text>
<text x="229.9" y="133.1">U_TX</text>
<text x="249.9" y="132.4">CDA2</text>
<text x="250.8" y="137.5">GND 16</text>
<text x="250.8" y="135">GND 17</text>
<text x="29.7" y="142.6">HD13</text>
<text x="30.9" y="140.1">HD1</text>
<text x="106.8" y="143.4">HD1</text>
<text x="106.8" y="140.9">HD2</text>
<text x="106.8" y="138.3">HD3</text>
<text x="250.8" y="142.6">GND 14</text>
<text x="250.8" y="140.1">GND 15</text>
<text x="29.7" y="147.7">HD12</text>
<text x="30.9" y="145.1">HD2</text>
<text x="106.8" y="145.9">HD0</text>
<text x="229.9" y="148">VIPOD</text>
<text x="249.9" y="145.1">P3V3</text>
<text x="250.8" y="147.7">GND 12</text>
<text x="29.7" y="152.8">HD11</text>
<text x="30.9" y="155.3">HD4</text>
<text x="30.9" y="150.2">HD3</text>
<text x="229.9" y="153.1">VUSB</text>
<text x="229.9" y="150.5">P3V3</text>
<text x="250.8" y="155.3">GND</text>
<text x="250.8" y="152.8">GND 10</text>
<text x="250.8" y="150.2">GND 11</text>
<text x="29.7" y="157.8">HD10</text>
<text x="30.9" y="160.4">HD5</text>
<text x="142" y="158.5" transform="rotate(-90 142 158.5)">DONE</text>
<text x="144.6" y="158.5" transform="rotate(-90 144.6 158.5)">LED_STAT</text>
<text x="147.1" y="158.5" transform="rotate(-90 147.1 158.5)">PROGRAMN</text>
<text x="149.7" y="158.5" transform="rotate(-90 149.7 158.5)">TMS</text>
<text x="152.2" y="158.5" transform="rotate(-90 152.2 158.5)">TCK</text>
<text x="154.7" y="158.5" transform="rotate(-90 154.7 158.5)">TDI</text>
<text x="157.3" y="158.5" transform="rotate(-90 157.3 158.5)">TDO</text>
<text x="249.8" y="160.4">CCS0</text>
<text x="250.8" y="157.8">GND</text>
<text x="30.9" y="168">HD8</text>
<text x="30.9" y="165.5">HD6</text>
<text x="30.9" y="162.9">HD9</text>
<text x="251" y="168">CD5</text>
<text x="251" y="165.5">CD6</text>
<text x="251" y="162.9">CD7</text>
<text x="30.8" y="173.1">GND</text>
<text x="30.9" y="170.5">HD7</text>
<text x="251" y="173.1">CD3</text>
<text x="251" y="170.5">CD4</text>
<text x="27.6" y="175.6">HRESET</text>
<text x="250.8" y="175.6">GND</text>
<text x="95" y="195.8">GND</text>
<text x="145" y="195.8">GND</text>
<text x="95" y="203.5">P3V3</text>
<text x="145" y="203.5">P3V3</text>
<text x="60" y="205.8">GND</text>
<text x="70" y="205.8">GND</text>
<text x="80" y="205.8">GND</text>
<text x="90" y="205.8">GND</text>
<text x="100" y="205.8">GND</text>
<text x="115" y="205.8">GND</text>
<text x="125" y="205.8">GND</text>
<text x="135" y="205.8">GND</text>
<text x="145" y="205.8">GND</text>
<text x="160" y="205.8">GND</text>
<text x="175" y="205.8">GND</text>
<text x="185" y="205.8">GND</text>
<text x="215" y="205.8">GND</text>
</g>
<g font-size="1.3" fill="#939391">
<text x="84.6" y="28.3">Tag-Connect</text>
<text x="98.3" y="28.3">TC2030</text>
<text x="93.8" y="33.4">J3</text>
<text x="233.8" y="128.3">J5</text>
<text x="232.6" y="133.4">UART</text>
<text x="233.8" y="148.3">J6</text>
<text x="230.7" y="153.4">PWR_SEL</text>
</g>
<g font-size="1.3" fill="#a5a4a2">
<text x="91.1" y="29.7">5</text>
<text x="91.1" y="27.2">7</text>
<text x="91.1" y="24.7">9</text>
<text x="99.4" y="24.7">10 GND</text>
<text x="100" y="29.7">6</text>
<text x="91.1" y="34.8">1</text>
<text x="91.1" y="32.3">3</text>
<text x="100" y="34.8">2</text>
<text x="100" y="32.3">4</text>
<text x="231.1" y="127.2">1</text>
<text x="231.1" y="129.7">2</text>
<text x="231.1" y="132.3">3</text>
<text x="231.1" y="134.8">4</text>
<text x="231.1" y="147.2">1</text>
<text x="231.1" y="149.7">2</text>
<text x="231.1" y="152.3">3</text>
</g>
<g font-size="1.3" fill="#a90000">
<text x="251.4" y="47.1">A9</text>
<text x="36.1" y="53.8">E</text>
<text x="36.2" y="51.2">F</text>
<text x="255.5" y="53.8">49</text>
<text x="255.5" y="51.2">50</text>
<text x="36.1" y="58.9">C</text>
<text x="36.1" y="56.3">D</text>
<text x="251.4" y="59.8">A5</text>
<text x="255.5" y="58.9">47</text>
<text x="255.5" y="56.3">48</text>
<text x="36.1" y="61.4">B</text>
<text x="36.2" y="63.9">A</text>
<text x="251.4" y="62.4">B5</text>
<text x="255.5" y="63.9">45</text>
<text x="255.5" y="61.4">46</text>
<text x="35.5" y="66.5">44</text>
<text x="115.5" y="67.4" transform="rotate(-90 115.5 67.4)">5</text>
<text x="118" y="68" transform="rotate(-90 118 68)">11</text>
<text x="120.5" y="68" transform="rotate(-90 120.5 68)">23</text>
<text x="123.1" y="68" transform="rotate(-90 123.1 68)">26</text>
<text x="125.6" y="68" transform="rotate(-90 125.6 68)">46</text>
<text x="128.2" y="68" transform="rotate(-90 128.2 68)">50</text>
<text x="130.7" y="68" transform="rotate(-90 130.7 68)">55</text>
<text x="133.2" y="68" transform="rotate(-90 133.2 68)">73</text>
<text x="135.8" y="68" transform="rotate(-90 135.8 68)">80</text>
<text x="138.3" y="68" transform="rotate(-90 138.3 68)">93</text>
<text x="140.9" y="68.6" transform="rotate(-90 140.9 68.6)">100</text>
<text x="143.4" y="67.4" transform="rotate(-90 143.4 67.4)">6</text>
<text x="145.9" y="68" transform="rotate(-90 145.9 68)">22</text>
<text x="148.5" y="68" transform="rotate(-90 148.5 68)">33</text>
<text x="151" y="68" transform="rotate(-90 151 68)">44</text>
<text x="153.6" y="68" transform="rotate(-90 153.6 68)">56</text>
<text x="156.1" y="68" transform="rotate(-90 156.1 68)">72</text>
<text x="158.6" y="68" transform="rotate(-90 158.6 68)">79</text>
<text x="161.2" y="68" transform="rotate(-90 161.2 68)">92</text>
<text x="163.7" y="68" transform="rotate(-90 163.7 68)">89</text>
<text x="166.3" y="68" transform="rotate(-90 166.3 68)">43</text>
<text x="168.8" y="68" transform="rotate(-90 168.8 68)">45</text>
<text x="171.3" y="68" transform="rotate(-90 171.3 68)">47</text>
<text x="173.9" y="68" transform="rotate(-90 173.9 68)">48</text>
<text x="176.4" y="68" transform="rotate(-90 176.4 68)">49</text>
<text x="179" y="68" transform="rotate(-90 179 68)">77</text>
<text x="181.5" y="68" transform="rotate(-90 181.5 68)">82</text>
<text x="184" y="68" transform="rotate(-90 184 68)">83</text>
<text x="186.6" y="68" transform="rotate(-90 186.6 68)">84</text>
<text x="189.1" y="68" transform="rotate(-90 189.1 68)">85</text>
<text x="191.7" y="68" transform="rotate(-90 191.7 68)">86</text>
<text x="194.2" y="68" transform="rotate(-90 194.2 68)">87</text>
<text x="196.7" y="68" transform="rotate(-90 196.7 68)">88</text>
<text x="199.3" y="68" transform="rotate(-90 199.3 68)">96</text>
<text x="201.8" y="68" transform="rotate(-90 201.8 68)">97</text>
<text x="204.4" y="68" transform="rotate(-90 204.4 68)">98</text>
<text x="206.9" y="68" transform="rotate(-90 206.9 68)">99</text>
<text x="232.1" y="71.6" transform="rotate(-90 232.1 71.6)">SH</text>
<text x="255.5" y="71.6">42</text>
<text x="255.5" y="69">43</text>
<text x="255.5" y="66.5">44</text>
<text x="35.5" y="76.6">40</text>
<text x="106.8" y="77.5">34</text>
<text x="190.6" y="77.5">42CCS1</text>
<text x="239.7" y="72.1" transform="rotate(-90 239.7 72.1)">A12</text>
<text x="255.5" y="76.6">40</text>
<text x="255.5" y="74.1">41</text>
<text x="35.5" y="81.7">38</text>
<text x="35.5" y="79.2">39</text>
<text x="106.8" y="82.5">31</text>
<text x="106.8" y="80">32</text>
<text x="190.6" y="82.5">40CDA2</text>
<text x="190.6" y="80">41CCS0</text>
<text x="255.5" y="81.7">38</text>
<text x="255.5" y="79.2">39</text>
<text x="35.5" y="89.3">35</text>
<text x="35.5" y="86.8">36</text>
<text x="35.5" y="84.3">37</text>
<text x="106.8" y="87.6">29</text>
<text x="106.8" y="85.1">30</text>
<text x="190.6" y="87.6">38CDA0</text>
<text x="190.6" y="85.1">39CDA1</text>
<text x="227.9" y="87.2">1</text>
<text x="227.9" y="89.7">3</text>
<text x="240.6" y="87.2">5</text>
<text x="255.5" y="86.8">36</text>
<text x="255.5" y="89.3">35</text>
<text x="255.5" y="84.3">37</text>
<text x="35.5" y="94.4">33</text>
<text x="35.5" y="91.9">34</text>
<text x="106.8" y="92.7">27</text>
<text x="106.8" y="90.2">28</text>
<text x="106.8" y="95.2">51</text>
<text x="190.6" y="95.2">35CIORDY</text>
<text x="190.6" y="92.7">36CINTRQ</text>
<text x="190.6" y="90.2">37CFRESET</text>
<text x="255.5" y="94.4">33</text>
<text x="255.5" y="91.9">34</text>
<text x="35.5" y="97">32</text>
<text x="106.8" y="97.8">52</text>
<text x="106.8" y="100.3">53</text>
<text x="190.6" y="100.3">24CDIOR</text>
<text x="190.6" y="97.8">25CDIOW</text>
<text x="234.7" y="97.1" transform="rotate(-90 234.7 97.1)">2</text>
<text x="255.5" y="99.5">31GND</text>
<text x="255.5" y="97">32</text>
<text x="255.5" y="99.5">31</text>
<text x="106.8" y="102.9">54</text>
<text x="106.8" y="105.4">57</text>
<text x="106.8" y="107.9">58</text>
<text x="190.6" y="107.9">19CD15</text>
<text x="190.6" y="105.4">20CDMARQ</text>
<text x="190.6" y="102.9">21CDMACK</text>
<text x="255.5" y="107.1">28</text>
<text x="255.5" y="104.6">29</text>
<text x="255.5" y="102">30</text>
<text x="106.8" y="110.5">59</text>
<text x="106.8" y="113">60</text>
<text x="190.6" y="113">17CD13</text>
<text x="190.6" y="110.5">18CD14</text>
<text x="255.5" y="109.7">27</text>
<text x="255.5" y="112.2">26</text>
<text x="35.5" y="117.3">24</text>
<text x="106.8" y="115.6">61</text>
<text x="106.8" y="118.1">62</text>
<text x="190.6" y="118.1">15CD11</text>
<text x="190.6" y="115.6">16CD12</text>
<text x="255.5" y="119.8">23</text>
<text x="255.5" y="117.3">24</text>
<text x="255.5" y="114.7">25</text>
<text x="106.8" y="120.6">63</text>
<text x="106.8" y="123.2">64</text>
<text x="106.8" y="125.7">65</text>
<text x="190.6" y="125.7">12CD8</text>
<text x="190.6" y="123.2">13CD9</text>
<text x="190.6" y="120.6">14CD10</text>
<text x="255.5" y="124.9">21</text>
<text x="255.5" y="122.4">22</text>
<text x="35.5" y="127.4">20</text>
<text x="106.8" y="128.3">66</text>
<text x="106.8" y="130.8">67</text>
<text x="190.6" y="128.3">10CD7</text>
<text x="191.2" y="130.8">9 CD6</text>
<text x="255.5" y="130">19</text>
<text x="255.5" y="127.4">20</text>
<text x="35.5" y="137.6">16</text>
<text x="35.5" y="135.1">17</text>
<text x="35.5" y="132.5">18</text>
<text x="106.8" y="133.3">68</text>
<text x="106.8" y="135.9">69</text>
<text x="191.2" y="135.9">7 CD4</text>
<text x="191.2" y="133.3">8 CD5</text>
<text x="255.5" y="132.5">18</text>
<text x="255.5" y="137.6">16</text>
<text x="255.5" y="135.1">17</text>
<text x="35.5" y="142.7">14</text>
<text x="35.5" y="140.1">15</text>
<text x="106.8" y="138.4">70</text>
<text x="106.8" y="141">71</text>
<text x="106.8" y="143.5">74</text>
<text x="191.2" y="143.5">2 CD1</text>
<text x="191.2" y="141">3 CD2</text>
<text x="191.2" y="138.4">4 CD3</text>
<text x="255.5" y="142.7">14</text>
<text x="255.5" y="140.1">15</text>
<text x="35.5" y="147.8">12</text>
<text x="35.5" y="145.2">13</text>
<text x="106.8" y="146">75</text>
<text x="191.2" y="146">1 CD0</text>
<text x="255.5" y="145.2">13</text>
<text x="255.5" y="147.8">12</text>
<text x="35.5" y="152.8">10</text>
<text x="35.5" y="150.3">11</text>
<text x="36.1" y="155.4">9</text>
<text x="255.5" y="152.8">10</text>
<text x="255.5" y="150.3">11</text>
<text x="256.1" y="155.4">9</text>
<text x="36.1" y="160.5">7</text>
<text x="36.1" y="157.9">8</text>
<text x="142.1" y="158.6" transform="rotate(-90 142.1 158.6)">76</text>
<text x="144.7" y="158.6" transform="rotate(-90 144.7 158.6)">78</text>
<text x="147.2" y="158.6" transform="rotate(-90 147.2 158.6)">81</text>
<text x="149.7" y="158.6" transform="rotate(-90 149.7 158.6)">90</text>
<text x="152.3" y="158.6" transform="rotate(-90 152.3 158.6)">91</text>
<text x="154.8" y="158.6" transform="rotate(-90 154.8 158.6)">94</text>
<text x="157.4" y="158.6" transform="rotate(-90 157.4 158.6)">95</text>
<text x="256.1" y="160.5">7</text>
<text x="256.1" y="157.9">8</text>
<text x="36.1" y="165.5">5</text>
<text x="36.1" y="163">6</text>
<text x="256.1" y="165.5">5</text>
<text x="256.1" y="163">6</text>
<text x="36.1" y="173.2">2</text>
<text x="36.1" y="170.6">3</text>
<text x="36.1" y="168.1">4</text>
<text x="256.1" y="173.2">2</text>
<text x="256.1" y="170.6">3</text>
<text x="256.1" y="168.1">4</text>
<text x="36.1" y="175.7">1</text>
<text x="256.1" y="175.7">1</text>
</g>
</svg>
